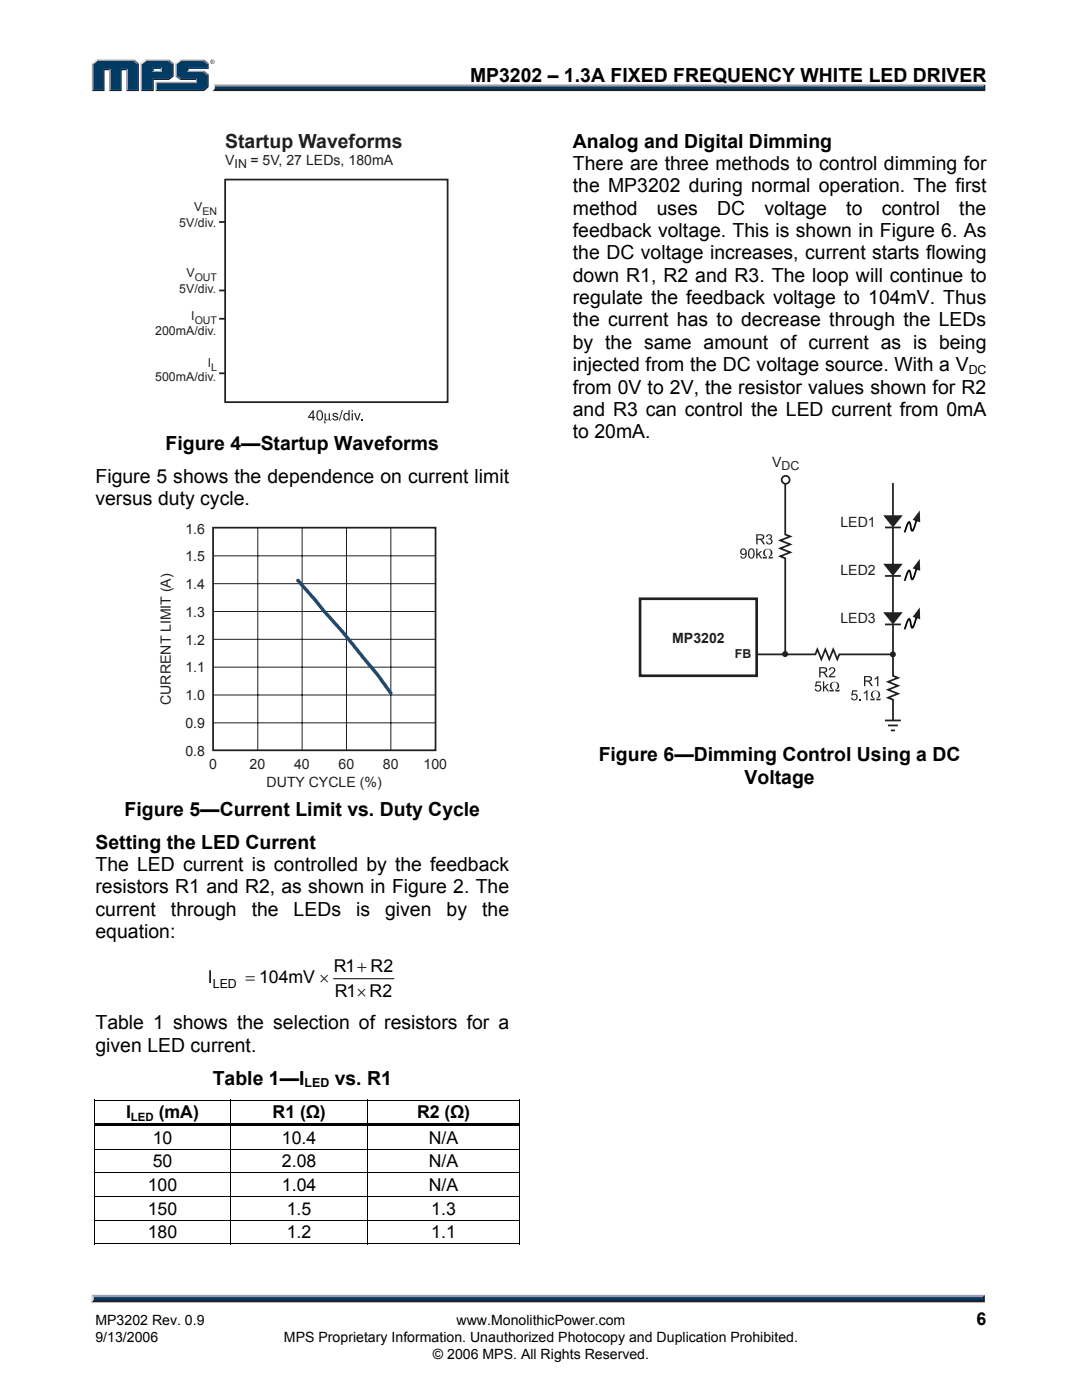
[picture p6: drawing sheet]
<svg xmlns="http://www.w3.org/2000/svg" width="216mm" height="279mm" viewBox="0 0 216 279" stroke-linecap="round" stroke-linejoin="round" font-family="sans-serif">
<path d="M18.7 259.2h177.4l.4 .7h-178.3z" fill="#231f20"/>
<path d="M18.3 258.4h178.2l-.4 .8h-177.4z" fill="#94a0b9"/>
<path d="M196.5 258.4v1.5l-.4-.4v-.6z" fill="#001339"/>
<path d="M18.7 258.9h177.4v.6h-177.4z" fill="#003b63"/>
<path d="M18.2 258.4l.5 .5v.5l-.5 .5z" fill="#dcddde"/>
<path d="M42.7 16.9h153.9l-.4 .6h-153.4z" fill="#94a0b9"/>
<path d="M42.8 17.5h153.4l.4 .7h-154.3l.4-.3z" fill="#231f20"/>
<path d="M196.2 17.3l.4-.4v1.3l-.4-.4z" fill="#001339"/>
<path d="M42.9 17.3h153.3v.5h-153.4z" fill="#003b63"/>
<path d="M42.7 16.9l.2 .5a.79 .79 0 0 1-.6 .8l.1-.1a1.24 1.24 0 0 0 .3-1.2z" fill="#dcddde"/>
<path d="M30.4 14.4l.3-.3h1.3l.3 .3z" fill="#94a0b9"/>
<g fill="#003b63">
<path d="M18.6 12.8l.8-.6h7.2l.8 .6v5.1h-2v-4.1h-1.4v4.1h-2v-4.1h-1.4v4.1h-2z"/>
<path d="M28.3 12.8l.8-.6h2.2v1.3h-.9v.9h1.9v-.9h-1.3v-1.3h2.6l.8 .6v2.3l-.8 .6h-3.2v2.2h-2.1z"/>
<path d="M31.3 16.6h8v-.9h-3.2l-.9-.6v-2.3l.9-.6h4.4l.9 .6v.7h-4.1v.9h3.2l.9 .6v2.2l-.9 .7h-9.2z"/>
</g>
<path d="M35.9 12h4.8" fill="none" stroke="#94a0b9" stroke-width=".27"/>
<path d="M35 12.6l.9-.7 .2 .3-.8 .6z" fill="#dcddde"/>
<path d="M35.1 12.6v2.7" fill="none" stroke="#94a0b9" stroke-width=".27"/>
<path d="M35 15.3l.3-.2 .8 .6-.2 .3z" fill="#547194"/>
<path d="M35.9 15.8h3.4" fill="none" stroke="#001339" stroke-width=".27"/>
<g fill="#94a0b9">
<path d="M31 16.3h8.1v-.3l.2-.3v.9h-8z"/>
<path d="M31 16.3l.3 .3v1.3l-.3 .3z"/>
</g>
<path d="M37.3 13.5h4.1v-.7l.2-.2v1.2h-4v.3l-.3 .3z" fill="#001339"/>
<path d="M37.3 14.2h3.4" fill="none" stroke="#94a0b9" stroke-width=".27"/>
<path d="M40.7 14.1l.9 .7-.2 .2-.9-.6z" fill="#547194"/>
<g fill="#001339">
<path d="M31 18.2l.3-.3h9.2l.9-.7v-2.2l.2-.2v2.6l-.9 .8z"/>
<path d="M30.4 15.7h3.2l.8-.6v-2.3l.2-.2v2.7l-.9 .7h-3v2.2h-2.6l.2-.3h2.1z"/>
</g>
<path d="M33.7 11.9l.9 .7-.2 .2-.8-.6z" fill="#547194"/>
<path d="M29 12h4.7" fill="none" stroke="#94a0b9" stroke-width=".27"/>
<path d="M28.1 12.6l.9-.7 .1 .3-.8 .6z" fill="#dcddde"/>
<path d="M28.2 12.6v5.6" fill="none" stroke="#94a0b9" stroke-width=".27"/>
<path d="M32 13.8l.3-.3v.9l-.3-.3z" fill="#94a0b9"/>
<g fill="#001339">
<path d="M30.4 13.5h1.9l-.3 .3h-1.3v.3l-.3 .3z"/>
<path d="M27.4 12.8l.3-.2v5.6h-2.5l.2-.3h2z"/>
</g>
<path d="M26.8 11.9l.9 .7-.3 .2-.8-.6z" fill="#547194"/>
<path d="M19.2 12h7.6" fill="none" stroke="#94a0b9" stroke-width=".27"/>
<path d="M18.3 12.6l.9-.7 .2 .3-.8 .6z" fill="#dcddde"/>
<path d="M18.5 12.6v5.6" fill="none" stroke="#94a0b9" stroke-width=".27"/>
<path d="M20.6 13.8h1.4l-.2 .2h-.9v4.2h-2.6l.3-.3h2z" fill="#001339"/>
<path d="M21.9 13.8v4.4" fill="none" stroke="#94a0b9" stroke-width=".27"/>
<path d="M24 13.8h1.4l-.2 .2h-.9v4.2h-2.5l.2-.3h2z" fill="#001339"/>
<path d="M25.3 13.8v4.4" fill="none" stroke="#94a0b9" stroke-width=".27"/>
<path d="M40.7 11.9l.9 .7-.2 .2-.9-.6z" fill="#547194"/>
<path d="M41.9 12.3a.45 .45 0 0 1 .9 0 .45 .45 0 0 1-.9 0zM42 12.3a.37 .37 0 0 0 .7 0 .37 .37 0 0 0-.7 0zM42.2 12.1l.3 .1 .1 .4-.3-.2-.1 .2zM42.3 12.2v.1h.1z" fill="#231f20"/>
<path d="M44.9 35.8h44.4v44.5h-44.4z" fill="none" stroke="#231f20" stroke-width=".35"/>
<g fill="#231f20">
<path d="M64.8 82.5h.2v.9l.1 .3 .5-.2v-1h.2v1.2l.2 .1 .2-.2-.4 .3-.2-.2-.3 .2-.4-.1v.4l-.1 .3-.1-.3z"/>
<path d="M66.4 82.6l.2-.1a.62 .62 0 0 1 .9 .3h-.3a.28 .28 0 0 0-.3-.2 .28 .28 0 0 0-.2 .3 .56 .56 0 0 1 .7 .2 .56 .56 0 0 1 0 .7 .66 .66 0 0 1-1.1-.3l.3-.1a.33 .33 0 0 0 .3 .4 .33 .33 0 0 0 .3-.4 .72 .72 0 0 1-.8-.7z"/>
<path d="M68.2 81.8h.2l-.6 2.1h-.2z"/>
<path d="M70.6 82.4h.3l.4 1.2 .4-1.2h.3l-.6 1.5h-.2z"/>
<path d="M72.1 83.6h.2v.3h-.2z"/>
<path d="M62.4 81.9h.2v1.3h.3v.2h-.3v.5h-.2v-.5h-.9v-.2zM62.4 82.3l-.7 .9h.7z"/>
<path d="M63.4 82a.73 .73 0 0 1 .9 .1 .73 .73 0 0 1 .2 .8 .69 .69 0 0 1-.4 .9 .69 .69 0 0 1-.9-.3v-1zM63.5 82.2a1.11 1.11 0 0 0 .3 1.5 1.04 1.04 0 0 0 0-1.6z"/>
<path d="M68.7 82.6l.4-.2 .4 .2v-.7h.3v2h-.3v-.2a.7 .7 0 0 1-.9-.1 .7 .7 0 0 1 .1-1zM68.9 82.7a.52 .52 0 0 0-.1 .7 .52 .52 0 0 0 .6 .2 .52 .52 0 0 0 .1-.7 .52 .52 0 0 0-.6-.2z"/>
<path d="M70.2 81.9h.2v.3h-.2zM70.2 82.4h.2v1.5h-.2z"/>
</g>
<path d="M43.7 44.3h1.2M43.7 58h1.2M43.7 63.6h1.2M43.7 74.5h1.2M42.5 105.3h44.4v44.4h-44.4zM178.2 115v7.5M179.8 124.6h-3.2" fill="none" stroke="#231f20" stroke-width=".35"/>
<path d="M42.5 110.9h44.4M42.5 116.5h44.4M51.4 105.3v44.5M60.3 105.3v44.5M69.1 105.3v44.5M78 105.3v44.5M42.5 122h44.4M42.5 127.6h44.4M42.5 133.1h44.4M42.5 138.7h44.4M42.5 144.3h44.4" fill="none" stroke="#231f20" stroke-width=".2"/>
<path d="M59.4 115.8l9 10.4 6.8 8.3 2.8 3.9" fill="none" stroke="#313390" stroke-width=".71"/>
<g fill="none" stroke="#000" stroke-width=".2">
<path d="M66.5 195.3h12.1M18.8 219.5h27.1M18.9 219.9v4.3M46 219.9v4.3M46.1 219.5h27.2M73.4 219.9v4.3M73.5 219.5h30M103.6 219.9v4.3M18.9 225v4.3M18.9 229.7v4.3M18.9 234.4v4.3M18.9 239.1v4.3"/>
<path d="M19 229.3h26.9M19 234.1h26.9M19 238.8h26.9M46 225v4.3M46 229.7v4.3M46 234.4v4.3M46 239.1v4.3M46.1 229.3h27.2M46.1 234.1h27.2M46.1 238.8h27.2M73.4 225v4.3M73.4 229.7v4.3"/>
<path d="M73.4 234.4v4.3M73.4 239.1v4.3M73.5 229.3h30M73.5 234.1h30M73.5 238.8h30M103.6 225v4.3M103.6 229.7v4.3M103.6 234.4v4.3M103.6 239.1v4.3M18.8 248.3h27.1M18.9 243.9v4.4M19 243.5h26.9"/>
<path d="M46 243.9v4.4M46.1 243.5h27.2M46.1 248.3h27.2M73.4 243.9v4.4M73.5 243.5h30M73.5 248.3h30M103.6 243.9v4.4"/>
</g>
<g fill="#000">
<path d="M18.8 219.5h.2v.4h-.2zM45.9 219.5h.2v.4h-.2zM73.3 219.5h.2v.4h-.2zM103.5 219.5h.2v.4h-.2zM103.5 219.5h.2v.1h-.2zM18.8 224.2h.2v.8h-.2zM18.8 229.3h.2v.4h-.2zM18.8 234h.2v.4h-.2zM18.8 238.7h.2v.4h-.2zM19 224.2h26.9v.5h-26.9zM45.9 224.7h.2v.3h-.2zM45.9 224.2h27.4v.5h-27.4z"/>
<path d="M45.9 229.3h.2v.4h-.2zM45.9 234h.2v.4h-.2zM45.9 238.7h.2v.4h-.2zM73.3 224.7h.2v.3h-.2zM73.3 224.2h30.2v.5h-30.2zM73.3 229.3h.2v.4h-.2zM73.3 234h.2v.4h-.2zM73.3 238.7h.2v.4h-.2zM103.5 224.2h.2v.8h-.2zM103.5 229.3h.2v.4h-.2zM103.5 234h.2v.4h-.2zM103.5 238.7h.2v.4h-.2z"/>
<path d="M18.8 243.4h.2v.5h-.2zM45.9 243.4h.2v.5h-.2zM73.3 243.4h.2v.5h-.2zM103.5 243.4h.2v.5h-.2zM103.5 248.2h.2v.1h-.2z"/>
</g>
<path d="M127.7 119.5h23.3v15.4h-23.3z" fill="none" stroke="#231f20" stroke-width=".53"/>
<path d="M176.6 122.4h3.2l-1.6 1.9z" fill="#231f20" stroke="#231f20" stroke-width=".35"/>
<path d="M183.5 121.2l.1 2.4-1.5-.5z" fill="#231f20"/>
<path d="M182.9 123.1l-.7 2.1-.2 .1-.1-.2-.3-1.3-.1-.3-.2 .1-.8 2" fill="none" stroke="#000" stroke-width=".35"/>
<path d="M176.6 112.7h3.2l-1.6 2z" fill="#231f20" stroke="#231f20" stroke-width=".35"/>
<path d="M178.2 105.4v7.4M179.8 114.9h-3.2" fill="none" stroke="#231f20" stroke-width=".35"/>
<path d="M183.5 111.5l.1 2.4-1.5-.5z" fill="#231f20"/>
<path d="M182.9 113.4l-.7 2.1-.2 .1-.1-.2-.3-1.3-.1-.2h-.2l-.8 2" fill="none" stroke="#000" stroke-width=".35"/>
<path d="M176.6 103h3.2l-1.6 2z" fill="#231f20" stroke="#231f20" stroke-width=".35"/>
<path d="M178.2 96.4v6.7M179.8 105.3h-3.2" fill="none" stroke="#231f20" stroke-width=".35"/>
<path d="M183.5 101.9l.1 2.4-1.5-.5z" fill="#231f20"/>
<path d="M182.9 103.8l-.7 2-.2 .1-.1-.1-.3-1.4-.1-.2h-.2l-.8 2" fill="none" stroke="#000" stroke-width=".35"/>
<circle cx="178.2" cy="130.6" r=".59" fill="#231f20"/>
<path d="M176.6 143.8h3.2z" fill="#231f20" stroke="#231f20" stroke-width=".35"/>
<path d="M177.2 144.8h2M177.8 145.8h.8" fill="none" stroke="#231f20" stroke-width=".35"/>
<g fill="#231f20">
<path d="M174.5 135.4l.8-.5v2h-.3v-1.5l-.5 .3z"/>
<path d="M170.1 137.8h1v.2h-.8l-.2 .5a.67 .67 0 0 1 1 .4 .67 .67 0 0 1-.4 .9 .67 .67 0 0 1-.9-.6h.3a.44 .44 0 0 0 .6 .2 .44 .44 0 0 0 .1-.6 .44 .44 0 0 0-.6 0h-.3z"/>
<path d="M171.5 139.5h.3v.3h-.3z"/>
<path d="M172.4 138.2l.7-.5v2.1h-.2v-1.6l-.5 .3z"/>
<path d="M174 138.1a.88 .88 0 0 1 1.3-.1 .88 .88 0 0 1-.1 1.3l-.2 .2h.5l.2-.2v.5h-.8v-.5a.71 .71 0 0 0 .4-.9 .71 .71 0 0 0-1-.3l-.2 .7 .4 .5v.5h-.8v-.5l.2 .2h.5a.88 .88 0 0 1-.4-1.4z"/>
<path d="M172.4 134.9h.9a.56 .56 0 0 1 .7 .5 .56 .56 0 0 1-.6 .6l.8 .9h-.4l-.5-.7-.3-.2h-.3v.9h-.3zM172.7 135.1v.7h.5a.35 .35 0 0 0 .5-.3 .35 .35 0 0 0-.4-.4z"/>
</g>
<path d="M178.2 124.7v10.2l1 .4-2 .8 2 .8-2 .8 2 .7-2 .8 1 .4v4.1" fill="none" stroke="#231f20" stroke-width=".35"/>
<circle cx="156.7" cy="130.5" r=".59" fill="#231f20"/>
<path d="M156.7 96.5v10.2l1 .4-2 .8 2 .7-2 .8 2 .8-2 .8 1 .4v19.4" fill="none" stroke="#231f20" stroke-width=".35"/>
<g fill="#231f20">
<path d="M153.1 106.8a.54 .54 0 0 1 .8-.1 .54 .54 0 0 1-.1 .8 .63 .63 0 0 1 0 1.1 .63 .63 0 0 1-1-.5h.3a.4 .4 0 0 0 .5 .3 .4 .4 0 0 0 .3-.5 .4 .4 0 0 0-.6-.2l.1-.2a.35 .35 0 0 0 .4-.3 .35 .35 0 0 0-.4-.4 .35 .35 0 0 0-.3 .4l-.2-.1z"/>
<path d="M150.9 109.4h.2v1.2l.6-.6h.3l-.5 .5 .6 1h-.3l-.5-.8-.2 .2v.6h-.2z"/>
<path d="M152.5 109.8a.88 .88 0 0 1 1.3-.1 .88 .88 0 0 1-.1 1.3l-.2 .2h.5l.2-.2v.5h-.8v-.5a.71 .71 0 0 0 .4-.9 .71 .71 0 0 0-1-.3l-.2 .7 .4 .5v.5h-.8v-.5l.2 .2h.5a.88 .88 0 0 1-.4-1.4z"/>
<path d="M165.6 133.3a.66 .66 0 0 1 1 .1 .66 .66 0 0 1-.4 1l-.5 .5h1v.3h-1.4l.3-.6a1.11 1.11 0 0 0 .7-1.1l-.4-.1-.3 .4-.2-.1z"/>
<path d="M162.8 136h1v.2h-.8l-.1 .6a.67 .67 0 0 1 .9 .3 .67 .67 0 0 1-.4 .9 .67 .67 0 0 1-.8-.5l.2-.1a.44 .44 0 0 0 .7 .3 .44 .44 0 0 0 .1-.7 .44 .44 0 0 0-.7 0h-.3z"/>
<path d="M164.2 136h.3v1.1l.5-.6h.4l-.6 .6 .6 .9h-.3l-.5-.8-.1 .2v.6h-.3z"/>
<path d="M165.8 136.3a.88 .88 0 0 1 1.3-.1 .88 .88 0 0 1-.1 1.4l-.2 .1h.5l.2-.2v.5h-.8v-.4a.71 .71 0 0 0 .4-1 .71 .71 0 0 0-1-.3l-.2 .7 .4 .6 .1 .4h-.9v-.5l.3 .2h.4a.88 .88 0 0 1-.4-1.4z"/>
<path d="M150.9 106.6h.9a.56 .56 0 0 1 .7 .5 .56 .56 0 0 1-.6 .6l.8 .9h-.4l-.5-.7-.3-.2h-.3v.9h-.3zM151.2 106.8v.7h.5a.35 .35 0 0 0 .5-.3 .35 .35 0 0 0-.4-.4z"/>
<path d="M147.9 109.6a.72 .72 0 0 1 .8 0 .72 .72 0 0 1 .3 .8 .74 .74 0 0 1-.3 .9 .74 .74 0 0 1-.9-.1l-.1-.2h.3a.45 .45 0 0 0 .6 .2 .45 .45 0 0 0 .2-.6v-.1a.64 .64 0 0 1-1 .1 .64 .64 0 0 1 .1-1zM147.9 110.1a.43 .43 0 0 0 .8 0 .43 .43 0 0 0-.8 0z"/>
<path d="M149.5 109.6a.73 .73 0 0 1 .9 0 .73 .73 0 0 1 .2 .9 .69 .69 0 0 1-.3 .9 .69 .69 0 0 1-1-.3v-1.1zM149.6 109.8a1.11 1.11 0 0 0 .3 1.5 1.03 1.03 0 0 0 0-1.7z"/>
<path d="M163.5 133.2h.8a.56 .56 0 0 1 .8 .4 .56 .56 0 0 1-.6 .7l.7 .9h-.3l-.5-.8-.4-.1h-.3v.9h-.2zM163.7 133.4v.6h.6a.35 .35 0 0 0 .5-.2 .35 .35 0 0 0-.4-.4z"/>
</g>
<g fill="none" stroke="#231f20" stroke-width=".35">
<path d="M151 130.6h11.7l.4-1 .8 2 .8-2 .8 2 .8-2 .8 2 .4-1h10.7"/>
<circle cx="156.8" cy="95.8" r=".79"/>
</g>
<g font-size="3.9">
<text x="93.8" y="16.3">MP3202 – 1.3A FIXED FREQUENCY WHITE LED DRIVER</text>
<text x="114.3" y="29.5">Analog and Digital Dimming</text>
<text x="114.3" y="33.9">There are three methods to control dimming for</text>
<text x="114.3" y="38.4">the MP3202 during normal operation. The first</text>
<text x="114.3" y="42.8">method</text>
<text x="114.3" y="47.3">feedback voltage. This is shown in Figure 6. As</text>
<text x="131.1" y="42.8">uses</text>
<text x="143.1" y="42.8">DC</text>
<text x="152.5" y="42.8">voltage</text>
<text x="168.9" y="42.8">to</text>
<text x="175.9" y="42.8">control</text>
<text x="191.4" y="42.8">the</text>
<text x="114.3" y="51.8">the DC voltage increases, current starts flowing</text>
<text x="114.3" y="56.2">down R1, R2 and R3. The loop will continue to</text>
<text x="114.3" y="60.7">regulate the feedback voltage to 104mV. Thus</text>
<text x="114.3" y="65.2">the current has to decrease through the LEDs</text>
<text x="114.3" y="69.6">by the same amount of current as is being</text>
<text x="114.3" y="74.1">injected from the DC voltage source. With a V</text>
<text x="114.3" y="78.5">from 0V to 2V, the resistor values shown for R2</text>
<text x="114.3" y="83">and R3 can control the LED current from 0mA</text>
<text x="33" y="89.8">Figure 4—Startup Waveforms</text>
<text x="114.3" y="87.5">to 20mA.</text>
<text x="19.1" y="96.4">Figure 5 shows the dependence on current limit</text>
<text x="19.1" y="100.8">versus duty cycle.</text>
<text x="119.5" y="151.9">Figure 6—Dimming Control Using a DC</text>
<text x="148.6" y="156.4">Voltage</text>
<text x="24.9" y="162.8">Figure 5—Current Limit vs. Duty Cycle</text>
<text x="19.1" y="169.4">Setting the LED Current</text>
<text x="19.1" y="173.8">The LED current is controlled by the feedback</text>
<text x="19.1" y="178.3">resistors R1 and R2, as shown in Figure 2. The</text>
<text x="19.1" y="182.8">current</text>
<text x="34.1" y="182.8">through</text>
<text x="50.2" y="182.8">the</text>
<text x="58.6" y="182.8">LEDs</text>
<text x="71.1" y="182.8">is</text>
<text x="76.8" y="182.8">given</text>
<text x="89.1" y="182.8">by</text>
<text x="96.2" y="182.8">the</text>
<text x="19.1" y="187.2">equation:</text>
<text x="19" y="205.4">Table 1 shows the selection of resistors for a</text>
<text x="19" y="209.9">given LED current.</text>
<text x="42.4" y="216.5">Table 1—I</text>
<text x="66.8" y="216.5">vs. R1</text>
</g>
<text font-size="3.9" fill="#231f20" x="44.9" y="29.5">Startup Waveforms</text>
<g font-size="3.5">
<text x="41.5" y="196.2">I</text>
<text x="49" y="196.2">= 104mV ×</text>
<text x="66.6" y="194">R1+ R2</text>
<text x="66.8" y="199">R1×R2</text>
<text x="25.1" y="223.2">I</text>
<text x="31.7" y="223.2">(mA)</text>
<text x="54.4" y="223.2">R1 (Ω)</text>
<text x="83.2" y="223.2">R2 (Ω)</text>
<text x="30.5" y="228.2">10</text>
<text x="30.5" y="232.9">50</text>
<text x="56.3" y="228.2">10.4</text>
<text x="56.3" y="232.9">2.08</text>
<text x="85.6" y="228.2">N/A</text>
<text x="85.6" y="232.9">N/A</text>
<text x="29.5" y="237.7">100</text>
<text x="56.3" y="237.7">1.04</text>
<text x="85.6" y="237.7">N/A</text>
<text x="29.5" y="242.4">150</text>
<text x="57.2" y="242.4">1.5</text>
<text x="86.1" y="242.4">1.3</text>
<text x="29.5" y="247.1">180</text>
<text x="57.2" y="247.1">1.2</text>
<text x="86.1" y="247.1">1.1</text>
<text x="194.9" y="264.5">6</text>
</g>
<g font-size="2.8" fill="#231f20">
<text x="44.9" y="32.9">V</text>
<text x="50" y="32.9">= 5V, 27 LEDs, 180mA</text>
<text x="154" y="93.1">V</text>
<text x="37" y="106.5">1.6</text>
<text x="167.7" y="105.1">LED1</text>
<text x="37" y="112">1.5</text>
<text x="37" y="117.6">1.4</text>
<text x="167.7" y="114.7">LED2</text>
<text x="37" y="123.1">1.3</text>
<text x="167.7" y="124.4">LED3</text>
<text x="37" y="128.6">1.2</text>
<text x="134.1" y="128.2">MP3202</text>
<text x="37" y="134.2">1.1</text>
<text x="34.1" y="140.7" transform="rotate(-90 34.1 140.7)">CURRENT LIMIT (A)</text>
<text x="37" y="139.7">1.0</text>
<text x="37" y="145.2">0.9</text>
<text x="37" y="150.8">0.8</text>
<text x="41.7" y="153.4">0</text>
<text x="49.8" y="153.4">20</text>
<text x="58.7" y="153.4">40</text>
<text x="67.6" y="153.4">60</text>
<text x="76.4" y="153.4">80</text>
<text x="84.5" y="153.4">100</text>
<text x="53.2" y="157.1">DUTY CYCLE (%)</text>
</g>
<g font-size="2.8">
<text x="19" y="267.9">9/13/2006</text>
<text x="19" y="264.5">MP3202 Rev. 0.9</text>
<text x="56.7" y="267.9">MPS Proprietary Information. Unauthorized Photocopy and Duplication Prohibited.</text>
<text x="91.1" y="264.5">www.MonolithicPower.com</text>
<text x="86.4" y="271.1">© 2006 MPS. All Rights Reserved.</text>
</g>
<g font-size="2.5" fill="#231f20">
<text x="46.8" y="33.6">IN</text>
<text x="35.8" y="45.4">5V/div.</text>
<text x="38.7" y="42.2">V</text>
<text x="35.8" y="58.5">5V/div.</text>
<text x="37.2" y="55.3">V</text>
<text x="38.2" y="63.9">I</text>
<text x="31" y="66.8">200mA/div.</text>
<text x="31" y="76.1">500mA/div.</text>
<text x="41.5" y="73.3">I</text>
<text x="155.9" y="93.8">DC</text>
<text x="146.6" y="131.4">FB</text>
</g>
<g font-size="2.5">
<text x="193.3" y="74.6">DC</text>
<text x="42.5" y="197.1">LED</text>
<text x="60.8" y="217">LED</text>
</g>
<text font-size="2.3" x="26.1" y="223.7">LED</text>
<g font-size="2.1" fill="#231f20">
<text x="40.4" y="42.9">EN</text>
<text x="38.9" y="56">OUT</text>
<text x="38.9" y="64.7">OUT</text>
<text x="42.1" y="74">L</text>
</g>
</svg>
